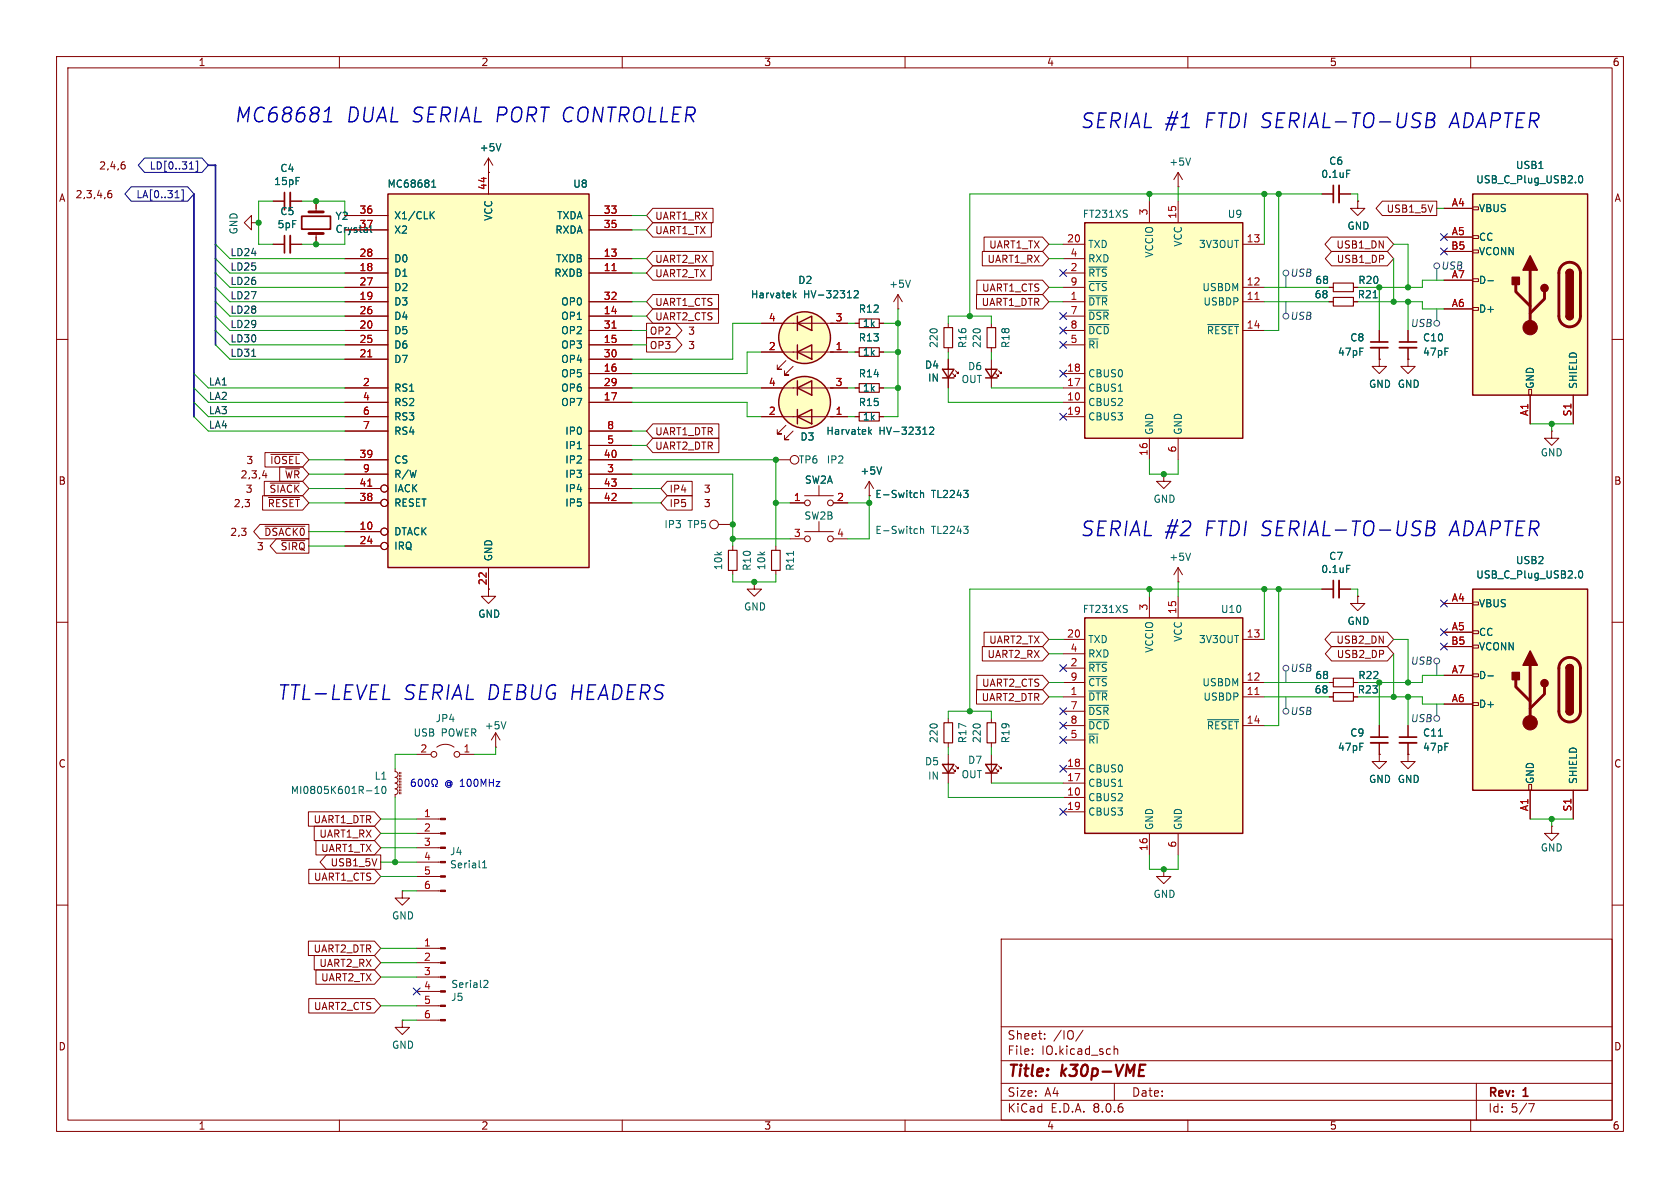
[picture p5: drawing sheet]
<svg xmlns="http://www.w3.org/2000/svg" width="297mm" height="210mm" viewBox="0 0 297 210" stroke-linecap="round" stroke-linejoin="round" font-family="sans-serif">
<g fill="none" stroke="#840000" stroke-width=".18">
<path d="M10 10h277v190h-277zM12 12h273v186h-273zM60 10v2M110 10v2M160 10v2M210 10v2M260 10v2M10 60h2M134.6 57.2h15.3M151.1 57.2h.8M155.4 57.2h.8M158.7 54.6h.1"/>
<path d="M158.7 52.1l-.7 1.2M158.7 52.1v2.5M158.7 52.1l.8 1.2M285 60h2M134.6 68.6h15.3M134.6 73.7h15.3M134.6 62.2h15.3M138.9 75.2l-1.5 1.5h.8h-.8v-.8M138.9 63.8l-1.5 1.5h.8h-.8v-.8M140.2 76.2l-1.5 1.5h.7h-.7v-.7M140.2 64.8l-1.5 1.5h.7h-.7v-.8M151.1 68.6h.8"/>
<path d="M151.1 73.7h.8M151.1 62.2h.8M155.4 68.6h.8M155.4 73.7h.8M155.4 62.2h.8M137.2 81.3h2.5M139.7 88.9h2.5M139.7 95.3h2.5M142.2 87.6h5.1M142.2 94h5.1M144.8 85.9v1.7M144.8 92.2v1.8"/>
<path d="M147.3 88.9h2.6M147.3 95.3h2.6M153.7 87.6h.1M153.7 85.1l-.8 1.3M153.7 85.1v2.5M153.7 85.1l.7 1.3M205.7 83.8v1.3h1.3l-1.3 1.3-1.2-1.3h1.2M205.7 83.8h.1M10 110h2M86.4 104.1v1.3h1.2l-1.2 1.3-1.3-1.3h1.3M86.4 104.1h.1M208.3 102.9h.1"/>
<path d="M208.3 100.3l-.8 1.3M208.3 100.3v2.6M208.3 100.3l.7 1.3M233.7 104.1h2M236.7 104.1h2.1M285 110h2M234.9 123.2h.8M234.9 120.7h.8M239.3 123.2h.7M239.3 120.7h.7M243.8 128.3v2M243.8 131.3v2.1"/>
<path d="M248.9 133.4v1.2h1.3l-1.3 1.3-1.3-1.3h1.3M248.9 133.4h.1M10 160h2M205.7 153.7v1.2h1.3l-1.3 1.3-1.2-1.3h1.2M205.7 153.7h.1M274.3 146.1v1.2h-1.3l1.3 1.3 1.3-1.3h-1.3M274.3 146.1h.1M285 160h2M177 166h108v32h-108zM60 198v2M110 198v2M160 198v2"/>
<path d="M177 194.5h108M177 191.5h108M177 187.5h108M177 181.5h108M182.5 186.3v.1M182.5 185.5v.1M184.7 183.6v.1M184.7 182.8v.1M191.5 182.1l-1.3 2M197 184.9v1.5M197 185.5l.2-.1 .3 .1 .1 .9M197 191.5v3"/>
<path d="M210 198v2M260 198v2M261 191.5v6.5M270.2 195.1h1l-.6 1.5"/>
<circle cx="140.5" cy="81.3" r=".76"/>
<circle cx="142.7" cy="88.9" r=".51"/>
<circle cx="142.7" cy="95.3" r=".51"/>
<circle cx="146.8" cy="88.9" r=".51"/>
<circle cx="146.8" cy="95.3" r=".51"/>
</g>
<path d="M201.3 190.2h1M201.6 188.2h.9" fill="none" stroke="#840000" stroke-width=".4"/>
<g fill="#ffffc2" stroke="#ffffc2" stroke-width=".18">
<circle cx="142.2" cy="71.1" r="4.6"/>
<circle cx="142.2" cy="59.7" r="4.6"/>
</g>
<g fill="none" stroke="#840000" stroke-width=".25">
<path d="M141 57.2l2.5-1.3v2.5zM141 55.9v2.5M141 68.6l2.5-1.3v2.6zM141 73.7l2.5-1.3v2.5zM141 62.2l2.5-1.2v2.5zM141 61v2.5M141 67.3v2.6M141 72.4v2.5"/>
<circle cx="142.2" cy="59.7" r="4.6"/>
<circle cx="142.2" cy="71.1" r="4.6"/>
</g>
<g fill="none" stroke="#006464" stroke-width=".18">
<path d="M140.4 52.2l.3 .4M140.7 51.8l-.4 .5M151 51.5l.5-.1 .2 .3-.7 .9h.7M160.9 49.5l-.4 1.3M153.7 76.3l.4 .5M154.1 75.9l-.5 .5M164.3 75.6l.5-.1 .3 .4-.8 .9h.8M155.9 82.5l-.5 1.3M162.1 87.1l.1 .1M162.1 93.5h.1M162.2 87.9l-.1 .1M162.2 94.2l-.1 .1"/>
<path d="M162.7 86.7v1.3M162.7 93v1.3M162.7 87.2l.2-.1 .3 .1 .1 .8M162.7 93.6l.2-.1h.3l.1 .8M210.5 97.8l-.4 1.3M238.1 99.9h.6"/>
</g>
<path d="M236.7 102.6v3.1M242.3 131.3h3.1" fill="none" stroke="#840000" stroke-width=".33"/>
<path d="M235.7 102.6v3.1M242.3 130.3h3.1" fill="none" stroke="#840000" stroke-width=".3"/>
<path d="M151.9 56.4h3.5v1.5h-3.5zM151.9 61.5h3.5v1.5h-3.5zM151.9 72.9h3.5v1.5h-3.5zM151.9 67.8h3.5v1.5h-3.5zM235.7 119.9h3.6v1.5h-3.6zM235.7 122.4h3.6v1.6h-3.6z" fill="none" stroke="#840000" stroke-width=".2"/>
<path d="M191.8 39.4h27.9v38.1h-27.9z" fill="#ffffc2"/>
<path d="M191.8 39.4h27.9v38.1h-27.9zM166.6 65.3h2.1l-1.1 1.5zM166.6 66.8h2.1M174.2 65.3h2.1l-1 1.5zM174.2 66.8h2.1" fill="none" stroke="#840000" stroke-width=".25"/>
<g fill="none" stroke="#840000" stroke-width=".18">
<path d="M203.2 35.6v3.8M208.3 35.6v3.8M167.6 57.2v.7M175.3 57.2v.7M188 53.3h3.8M188 50.8h3.8M188 43.2h3.8M188 58.4h3.8M188 48.3h3.8M188 45.7h3.8M188 55.9h3.8M219.7 53.3h3.8"/>
<path d="M219.7 50.8h3.8M219.7 43.2h3.8M219.7 58.4h3.8M167.6 61.5v.7M167.6 63.5v5.1M168.4 66l.5 .5v-.2v.2h-.2M168.9 65.5l.5 .5v-.2v.2h-.2M175.3 61.5v.7M175.3 63.5v5.1M176 66l.5 .5v-.2v.2h-.2M176.5 65.5l.5 .5v-.2v.2h-.2M188 71.1h3.8"/>
<path d="M188 68.6h3.8M188 66h3.8M188 73.7h3.8M188 61h3.8M203.2 77.5v3.8M208.3 77.5v3.8"/>
</g>
<path d="M192.5 52.3h3.3M192.5 57.4h3.6M192.5 47.2h3.2M192.5 54.8h3.5M192.5 49.8h3.2M213.5 57.4h5.5" fill="none" stroke="#006464" stroke-width=".18"/>
<path d="M221.9 52.9h.7" fill="none" stroke="#a90000" stroke-width=".18"/>
<path d="M166.9 57.9h1.5v3.6h-1.5zM174.5 57.9h1.5v3.6h-1.5z" fill="none" stroke="#840000" stroke-width=".2"/>
<path d="M260.3 104.1h20.4v35.6h-20.4z" fill="#ffffc2"/>
<g fill="none" stroke="#840000" stroke-width=".18">
<path d="M48.3 35.6h2M51.3 35.6h2M55.9 35.6v1.9M86.4 30.5h.1M86.4 27.9l-.8 1.3M86.4 27.9v2.6M86.4 27.9l.7 1.3M55.9 41.3v1.9M274.3 76.2v1.3h-1.3l1.3 1.2 1.3-1.2h-1.3M274.3 76.2h.1M240 105.4v1.3h1.3l-1.3 1.3-1.2-1.3h1.2M240 105.4h.1"/>
<path d="M255.3 106.7h5M255.3 111.8h5M255.3 119.4h5M255.3 114.3h5M260.3 119.1h1.1v.5h-1.1zM260.3 114h1.1v.6h-1.1zM260.3 111.5h1.1v.5h-1.1zM260.3 106.4h1.1v.5h-1.1zM167.6 127v.8M167.6 131.3v.8M167.6 133.4v5M168.4 135.9l.5 .5v-.3v.3h-.2"/>
<path d="M168.9 135.4l.5 .5v-.3v.3h-.2M175.3 127v.8M175.3 131.3v.8M175.3 133.4v5M176 135.9l.5 .5v-.3v.3h-.2M176.5 135.4l.5 .5v-.3v.3h-.2M243.8 133.4v1.2h1.3l-1.3 1.3-1.2-1.3h1.2M243.8 133.4h.1M248.9 128.3v2M248.9 131.3v2.1M255.3 124.5h5M260.3 124.2h1.1v.5h-1.1z"/>
<path d="M270.3 138.7h.5v1h-.5zM270.5 139.7v5.1M278.1 139.7v5.1"/>
</g>
<path d="M260.3 104.1h20.4v35.6h-20.4zM276.9 118.1a.64 .64 0 0 1 .6-.6 .64 .64 0 0 1 .6 .6M166.6 135.1h2.1l-1.1 1.6zM166.6 136.7h2.1M174.2 135.1h2.1l-1 1.6zM174.2 136.7h2.1M276.9 125.7a.64 .64 0 0 0 .6 .7 .64 .64 0 0 0 .6-.7" fill="none" stroke="#840000" stroke-width=".25"/>
<path d="M54.6 37.5h2.5M54.6 41.3h2.5M270.5 117.6v10.2M276.1 116.8a1.91 1.91 0 0 1 2.1-.4 1.91 1.91 0 0 1 1.2 1.7v7.6a1.91 1.91 0 0 1-1.9 1.9 1.91 1.91 0 0 1-1.9-1.9v-7.7l.2-.7zM268 120.1v1.3l2.5 2.6M273 121.4v1.3l-2.5 2.5" fill="none" stroke="#840000" stroke-width=".51"/>
<g fill="#840000" stroke="#840000" stroke-width=".25">
<path d="M276.9 125.7h1.2a.64 .64 0 0 1-.6 .7 .64 .64 0 0 1-.6-.7z"/>
<path d="M276.9 118.1h1.2v7.6h-1.2z"/>
<path d="M277 117.7a.64 .64 0 0 1 .7-.2 .64 .64 0 0 1 .4 .6h-1.2z"/>
<path d="M270.5 115.1l1.3 2.5h-2.6z"/>
<path d="M267.3 118.9h1.3v1.2h-1.3z"/>
<circle cx="273" cy="120.8" r=".63"/>
</g>
<circle cx="270.5" cy="127.8" r="1.27" fill="#840000" stroke="#840000" stroke-width=".18"/>
<path d="M88.6 25.4l-.5 1.3M65.6 41l.1 .1M263 119.5h1M279.2 101l.2-.1a.68 .68 0 0 1 .4 .6 .68 .68 0 0 1-.4 .7 .85 .85 0 0 1-.2-1.2zM254.3 130.1h.7" fill="none" stroke="#006464" stroke-width=".18"/>
<path d="M166.9 127.8h1.5v3.5h-1.5zM174.5 127.8h1.5v3.5h-1.5z" fill="none" stroke="#840000" stroke-width=".2"/>
<path d="M51.3 34v3.1M247.4 131.3h3" fill="none" stroke="#840000" stroke-width=".33"/>
<path d="M50.3 34v3.1M53.3 38.2h5.1v2.3h-5.1zM247.4 130.3h3" fill="none" stroke="#840000" stroke-width=".3"/>
<path d="M68.6 34.3h35.5v66h-35.5z" fill="#ffffc2"/>
<path d="M68.6 34.3h35.5v66h-35.5z" fill="none" stroke="#840000" stroke-width=".25"/>
<g fill="none" stroke="#840000" stroke-width=".18">
<path d="M44.4 39.4v-1.3l-1.2 1.3 1.2 1.2v-1.2h1.3M45.7 39.4h.1M61 38.1h7.6M86.4 30.5v3.8M104.1 38.1h7.7M240 35.6v1.2h1.3l-1.3 1.3-1.2-1.3h1.2M240 35.6h.1M48.3 43.2h2M51.3 43.2h2M61 48.3h7.6M61 45.7h7.6M61 55.9h7.6"/>
<path d="M61 53.3h7.6M61 58.4h7.6M61 50.8h7.6M61 40.6h7.6M104.1 48.3h7.7M104.1 45.7h7.7M104.1 55.9h7.7M104.1 53.3h7.7M104.1 58.4h7.7M104.1 40.6h7.7M234.9 53.3h.8M234.9 50.8h.8"/>
<path d="M239.3 53.3h.7M239.3 50.8h.7M243.8 58.4v2.1M61 61h7.6M61 71.1h7.6M61 68.6h7.6M61 63.5h7.6M61 73.7h7.6M61 76.2h7.6M104.1 61h7.7M104.1 66h7.7M104.1 71.1h7.7"/>
<path d="M104.1 68.6h7.7M104.1 63.5h7.7M104.1 78.7h7.7M104.1 76.2h7.7M243.8 61.5v2M61 94h6.3M61 96.5h6.3M61 83.8h7.6M61 88.9h6.3M61 81.3h7.6M61 86.4h6.3M104.1 83.8h7.7"/>
<path d="M104.1 88.9h7.7M104.1 81.3h7.7M104.1 86.4h7.7M137.2 96.5v.8M86.4 100.3v3.8M137.2 100.8v.8M69.8 135.9v.5l.4 .1 .2 .4-.2 .4-.4 .1 .3 .1 .2 .2v.5l-.5 .2 .4 .2 .2 .3-.2 .4-.4 .2 .4 .1 .2 .3-.2 .4-.4 .2v.5M70.6 136.5v.3M70.6 137v.3M70.6 137.5v.3M70.6 138v.3M70.6 138.6v.2"/>
<path d="M70.6 139.1v.2M70.6 139.6v.2M70.9 136.5v.3M70.9 137v.3M70.9 137.5v.3M70.9 138v.3M70.9 138.6v.2M70.9 139.1v.2M70.9 139.6v.2M70.6 140.1v.2M70.9 140.1v.2"/>
<circle cx="67.9" cy="88.9" r=".63"/>
<circle cx="67.9" cy="96.5" r=".63"/>
<circle cx="67.9" cy="86.4" r=".63"/>
<circle cx="67.9" cy="94" r=".63"/>
</g>
<path d="M108.2 47.8h.7M108.2 58h.7M65 63.1h.7M65 85.9h.7" fill="none" stroke="#a90000" stroke-width=".18"/>
<path d="M76.2 38l.6 .7M76.3 33.1h.7M76.3 32.2l.4-.4v1.3M76.8 37.4l-.8 .7M242.8 52.6h.7M102.1 79.3h.7M140.3 97.5v.7M64.8 139.8h.9M66.3 139.4l.4-.4v1.3M67.6 139.1l.2-.1a.68 .68 0 0 1 .4 .6 .68 .68 0 0 1-.4 .7l-.2-.1-.1-.4zM66.3 140.3h.7" fill="none" stroke="#006464" stroke-width=".18"/>
<path d="M235.7 52.6h3.6v1.5h-3.6zM235.7 50h3.6v1.6h-3.6zM136.4 97.3h1.5v3.5h-1.5z" fill="none" stroke="#840000" stroke-width=".2"/>
<path d="M51.3 41.7v3M242.3 61.5h3.1" fill="none" stroke="#840000" stroke-width=".33"/>
<path d="M50.3 41.7v3M242.3 60.5h3.1" fill="none" stroke="#840000" stroke-width=".3"/>
<path d="M260.3 34.3h20.4v35.6h-20.4z" fill="#ffffc2"/>
<g fill="none" stroke="#840000" stroke-width=".18">
<path d="M208.3 33h.1M208.3 30.5l-.8 1.3M208.3 30.5v2.5M208.3 30.5l.7 1.3M233.7 34.3h2M236.7 34.3h2.1M255.3 36.8h5M260.3 36.6h1.1v.5h-1.1zM255.3 41.9h5M255.3 54.6h5M255.3 49.5h5M255.3 44.5h5"/>
<path d="M260.3 54.4h1.1v.5h-1.1zM260.3 49.3h1.1v.5h-1.1zM260.3 44.2h1.1v.5h-1.1zM260.3 41.7h1.1v.5h-1.1zM270.3 68.8h.5v1.1h-.5zM270.5 69.9v5M278.1 69.9v5M129.5 96.5v.8M129.5 100.8v.8M133.3 102.9v1.2h1.3l-1.3 1.3-1.2-1.3h1.2M133.3 102.9h.1M73.7 133.4h2.5"/>
<path d="M77.2 132.1a2.54 2.54 0 0 1 3.1 0M81.3 133.4h2.5M87.6 132.1h.1M87.6 129.5l.8 1.3M87.6 129.5v2.6M87.6 129.5l-.7 1.3M71.1 157.5v1.3h1.3l-1.3 1.2-1.3-1.2h1.3M71.1 157.5h.1M73.7 157.5h4.2M73.7 154.9h4.2M73.7 152.4h4.2M73.7 149.9h4.2"/>
<path d="M73.7 147.3h4.2M73.7 144.8h4.2M73.7 177.8h4.2M73.7 175.3h4.2M73.7 172.7h4.2M73.7 170.2h4.2M73.7 167.6h4.2M71.1 180.3v1.3h1.3l-1.3 1.3-1.3-1.3h1.3M71.1 180.3h.1M73.7 180.3h4.2"/>
<circle cx="76.7" cy="133.4" r=".51"/>
<circle cx="80.8" cy="133.4" r=".51"/>
</g>
<path d="M260.3 34.3h20.4v35.6h-20.4zM276.9 55.9a.64 .64 0 0 0 .6 .6 .64 .64 0 0 0 .6-.6M276.9 48.3a.64 .64 0 0 1 .6-.7 .64 .64 0 0 1 .6 .7" fill="none" stroke="#840000" stroke-width=".25"/>
<path d="M268 50.3v1.3l2.5 2.5M270.5 47.8v10.1M273 51.6v1.2l-2.5 2.6M276.1 46.9a1.91 1.91 0 0 1 2.1-.4 1.91 1.91 0 0 1 1.2 1.8v7.6a1.91 1.91 0 0 1-1.9 1.9 1.91 1.91 0 0 1-1.9-1.9v-7.8l.2-.6z" fill="none" stroke="#840000" stroke-width=".51"/>
<g fill="#840000" stroke="#840000" stroke-width=".25">
<path d="M276.9 55.9h1.2a.64 .64 0 0 1-.6 .6 .64 .64 0 0 1-.6-.6z"/>
<path d="M276.9 48.3h1.2v7.6h-1.2z"/>
<path d="M277 47.8a.64 .64 0 0 1 .7-.1 .64 .64 0 0 1 .4 .6h-1.2z"/>
<path d="M270.5 45.2l1.3 2.6h-2.6z"/>
<path d="M267.3 49h1.3v1.3h-1.3z"/>
<circle cx="273" cy="50.9" r=".63"/>
</g>
<g fill="#840000" stroke="#840000" stroke-width=".18">
<path d="M77.9 157.4h.8v.2h-.8z"/>
<path d="M77.9 154.8h.8v.3h-.8z"/>
<path d="M77.9 152.3h.8v.2h-.8z"/>
<path d="M77.9 149.7h.8v.3h-.8z"/>
<path d="M77.9 147.2h.8v.2h-.8z"/>
<path d="M77.9 144.7h.8v.2h-.8z"/>
<path d="M77.9 180.2h.8v.3h-.8z"/>
<path d="M77.9 177.7h.8v.2h-.8z"/>
<path d="M77.9 175.1h.8v.3h-.8z"/>
<path d="M77.9 172.6h.8v.2h-.8z"/>
<path d="M77.9 170.1h.8v.2h-.8z"/>
<path d="M77.9 167.5h.8v.3h-.8z"/>
<circle cx="270.5" cy="57.9" r="1.27"/>
</g>
<path d="M210.5 27.9l-.4 1.3M238.1 30.1h.6M279.2 31.1h.2a.68 .68 0 0 1 .4 .6 .68 .68 0 0 1-.4 .6 .85 .85 0 0 1-.2-1.2zM263 49.6h1M89.4 127.6l-.4 1.2M85.3 153.4h.7M85.3 152.5l.4-.4v1.3M85.7 173.3l.4 .1 .2 .3-.8 .9h.8" fill="none" stroke="#006464" stroke-width=".18"/>
<path d="M236.7 32.8v3" fill="none" stroke="#840000" stroke-width=".33"/>
<path d="M235.7 32.8v3" fill="none" stroke="#840000" stroke-width=".3"/>
<path d="M128.8 97.3h1.5v3.5h-1.5z" fill="none" stroke="#840000" stroke-width=".2"/>
<path d="M191.8 109.2h27.9v38.1h-27.9z" fill="#ffffc2"/>
<path d="M191.8 109.2h27.9v38.1h-27.9z" fill="none" stroke="#840000" stroke-width=".25"/>
<g fill="none" stroke="#840000" stroke-width=".18">
<path d="M19.2 34.2h.3l.3 .2-.1 .5h-.5M19.7 33.7l-.4 .1-.2 .2M21.8 28.6h.2M21.9 29.1l.2 .2v.3l-.2 .3M48.3 35.6h2M51.3 35.6h2M55.9 35.6v1.2M61 38.1h7.6M86.4 30.5h.1M86.4 30.5v3.8M104.1 38.1h7.7M115.4 39.4h10.4v2.5h-10.4l-1.1-1.3z"/>
<path d="M115.4 36.8h10.7v2.6h-10.7l-1.1-1.3zM233.7 34.3h2M236.7 34.3h2.1M240 35.6h.1M244.4 35.6h9.6v2.5h-9.6l-1.1-1.3zM255.3 36.8h5M48.3 43.2h2M51.3 43.2h2M55.9 41.9v1.3M61 50.8h7.6M61 53.3h7.6M61 48.3h7.6"/>
<path d="M61 45.7h7.6M61 55.9h7.6M61 58.4h7.6M61 40.6h7.6M104.1 53.3h7.7M104.1 48.3h7.7M104.1 45.7h7.7M104.1 55.9h7.7M104.1 58.4h7.7M104.1 40.6h7.7M114.3 57.1h5.1l1.2 1.3-1.2 1.3h-5.1zM114.3 59.7h5.1l1.2 1.3-1.2 1.2h-5.1z"/>
<path d="M115.4 44.4h10.7v2.6h-10.7l-1.1-1.3zM115.4 52.1h11.6v2.5h-11.6l-1.1-1.3zM115.4 47h10.4v2.5h-10.4l-1.1-1.2zM115.4 54.6h11.6v2.6h-11.6l-1.1-1.3zM134.6 57.2h3.8M146.8 57.2h3.1M151.1 57.2h.8M155.4 57.2h.8M172.6 52.1h11.7l1.1 1.2-1.1 1.3h-11.7zM172.7 49.5h11.6l1.1 1.3-1.1 1.3h-11.6zM173.7 44.4h10.6l1.1 1.3-1.1 1.3h-10.6zM174 41.9h10.3l1.1 1.3-1.1 1.3h-10.3z"/>
<path d="M234.9 50.8h.8M234.9 53.3h.8M235.3 41.9h10l1.1 1.3-1.1 1.3h-10l-1.1-1.3zM235.4 44.4h9.9l1.1 1.3-1.1 1.3h-9.9l-1.1-1.3zM239.3 50.8h.7M239.3 53.3h.7M243.8 58.4v2.1M248.9 58.4v2.1M255.3 41.9h5M255.3 54.6h5M255.3 49.5h5M255.3 44.5h5"/>
<path d="M61 61h7.6M61 71.1h7.6M61 68.6h7.6M61 63.5h7.6M61 73.7h7.6M61 76.2h7.6M104.1 61h7.7M104.1 66h7.7M104.1 71.1h7.7M104.1 68.6h7.7M104.1 63.5h7.7M104.1 78.7h7.7"/>
<path d="M104.1 76.2h7.7M115.4 74.9h11.7v2.6h-11.7l-1.1-1.3zM115.4 77.5h11.7v2.5h-11.7l-1.1-1.3zM134.6 68.6h3.8M134.6 73.7h3.8M134.6 62.2h3.8M146.8 68.6h3.1M146.8 73.7h3.1M146.8 62.2h3.1M151.1 68.6h.8M151.1 73.7h.8M151.1 62.2h.8"/>
<path d="M155.4 68.6h.8M155.4 73.7h.8M155.4 62.2h.8M167.6 63.5v1.8M167.6 66.8v1.8M243.8 63.5v1.3h1.3l-1.3 1.2-1.2-1.2h1.2M243.8 63.5h.1M243.8 61.5v2M248.9 63.5v1.3h1.3l-1.3 1.2-1.3-1.2h1.3M248.9 63.5h.1M248.9 61.5v2M270.5 69.9v5"/>
<path d="M278.1 69.9v5M46 92.7h8.6v2.6h-8.6l-1.2-1.3zM46.4 84.1h.8M46.4 87.6h7.1l1.1 1.3-1.1 1.3h-7.1zM46.7 85.1h6.8l1.1 1.3-1.1 1.2h-6.8zM46.8 80h6.7l1.1 1.3-1.1 1.3h-6.7zM46.8 93h7.1M47 83.6v.9M47.5 87.9h5.5M47.8 85.4h5.2M47.9 80.3h5.1M48.9 95.2h5.7v2.6h-5.7l-1.2-1.3z"/>
<path d="M49.4 82.5h4.1l1.1 1.3-1.1 1.3h-4.1zM49.7 95.6h4.2M61 94h6.3M61 96.5h6.3M61 83.8h7.6M61 88.9h6.3M61 81.3h7.6M61 86.4h6.3M104.1 83.8h7.7M104.1 88.9h7.7M104.1 81.3h7.7M104.1 86.4h7.7"/>
<path d="M118 87.6h4.4v2.6h-4.4l-1.2-1.3zM118 85.1h4.4v2.5h-4.4l-1.2-1.2zM127 92.7h2.5M139.7 88.9h2.5M147.3 88.9h2.6M153.7 87.6h.1M86.4 104.1h.1M86.4 100.3v3.8M172.7 119.4h11.6l1.1 1.3-1.1 1.2h-11.6zM173.7 114.3h10.6l1.1 1.3-1.1 1.2h-10.6zM174 111.8h10.3l1.1 1.2-1.1 1.3h-10.3zM188 113h3.8"/>
<path d="M188 118.1h3.8M188 115.6h3.8M203.2 105.4v3.8M208.3 105.4v3.8M219.7 113h3.8M233.7 104.1h2M235.3 111.8h10l1.1 1.2-1.1 1.3h-10l-1.1-1.3zM235.4 114.3h9.9l1.1 1.3-1.1 1.2h-9.9l-1.1-1.2zM236.7 104.1h2.1M240 105.4h.1M255.3 106.7h5M255.3 111.8h5"/>
<path d="M255.3 119.4h5M255.3 114.3h5M172.6 121.9h11.7l1.1 1.3-1.1 1.3h-11.7zM188 123.2h3.8M188 120.7h3.8M188 128.3h3.8M188 138.4h3.8M188 135.9h3.8M188 130.8h3.8M188 125.7h3.8M219.7 123.2h3.8M219.7 120.7h3.8"/>
<path d="M219.7 128.3h3.8M234.9 123.2h.8M234.9 120.7h.8M239.3 123.2h.7M239.3 120.7h.7M243.8 133.4h.1M243.8 128.3v2M243.8 131.3v2.1M248.9 133.4h.1M248.9 128.3v2M248.9 131.3v2.1M255.3 124.5h5"/>
<path d="M270.5 139.7v5.1M278.1 139.7v5.1M54.5 143.5h11.7l1.1 1.3-1.1 1.3h-11.7zM54.6 153.7h11.6l1.1 1.2-1.1 1.3h-11.6zM55.6 146h10.6l1.1 1.3-1.1 1.3h-10.6zM55.9 148.6h10.3l1.1 1.3-1.1 1.2h-10.3zM57.7 151.1h9.6v2.6h-9.6l-1.1-1.3zM188 141h3.8M188 143.5h3.8M203.2 147.3v3.8M208.3 147.3v3.8M54.5 166.4h11.7l1.1 1.2-1.1 1.3h-11.7z"/>
<path d="M54.6 176.5h11.6l1.1 1.3-1.1 1.3h-11.6zM55.6 168.9h10.6l1.1 1.3-1.1 1.3h-10.6zM55.9 171.4h10.3l1.1 1.3-1.1 1.3h-10.3z"/>
<circle cx="67.9" cy="88.9" r=".63"/>
<circle cx="67.9" cy="96.5" r=".63"/>
<circle cx="67.9" cy="86.4" r=".63"/>
<circle cx="67.9" cy="94" r=".63"/>
<circle cx="126.2" cy="92.7" r=".76"/>
</g>
<g fill="none" stroke="#006464" stroke-width=".18">
<path d="M76.2 38l.6 .7M76.3 33.1h.7M76.3 32.2l.4-.4v1.3M76.8 37.4l-.8 .7M88.6 25.4l-.5 1.3M238.1 30.1h.6M279.2 31.1h.2a.68 .68 0 0 1 .4 .6 .68 .68 0 0 1-.4 .6 .85 .85 0 0 1-.2-1.2zM65.6 41l.1 .1M140.4 52.2l.3 .4M140.7 51.8l-.4 .5M151 51.5l.5-.1 .2 .3-.7 .9h.7M242.8 52.6h.7"/>
<path d="M263 49.6h1M102.1 79.3h.7M153.7 76.3l.4 .5M154.1 75.9l-.5 .5M164.3 75.6l.5-.1 .3 .4-.8 .9h.8M155.9 82.5l-.5 1.3M162.1 87.1l.1 .1M162.2 87.9l-.1 .1M162.7 86.7v1.3M162.7 87.2l.2-.1 .3 .1 .1 .8M238.1 99.9h.6M192.5 117.1h3.2"/>
<path d="M192.5 119.6h3.2M263 119.5h1M279.2 101l.2-.1a.68 .68 0 0 1 .4 .6 .68 .68 0 0 1-.4 .7 .85 .85 0 0 1-.2-1.2zM192.5 122.1h3.3M192.5 127.2h3.6M192.5 124.7h3.5M213.5 127.2h5.5M254.3 130.1h.7"/>
</g>
<path d="M108.2 47.8h.7M108.2 58h.7M65 63.1h.7M65 85.9h.7M221.9 122.8h.7" fill="none" stroke="#a90000" stroke-width=".18"/>
<path d="M247.4 61.5h3" fill="none" stroke="#840000" stroke-width=".33"/>
<path d="M247.4 60.5h3" fill="none" stroke="#840000" stroke-width=".3"/>
<g fill="none" stroke="#484848" stroke-width=".18">
<path d="M227.3 48.8v2M227.3 53.3v2.1M254 47.5v2M254 54.6v2M227.3 118.6v2.1M254 117.3v2.1M227.3 123.2v2M254 124.5v2"/>
<circle cx="227.3" cy="55.9" r=".51"/>
<circle cx="227.3" cy="48.3" r=".51"/>
<circle cx="254" cy="47" r=".51"/>
<circle cx="254" cy="57.2" r=".51"/>
<circle cx="227.3" cy="118.1" r=".51"/>
<circle cx="254" cy="116.8" r=".51"/>
<circle cx="227.3" cy="125.7" r=".51"/>
<circle cx="254" cy="127" r=".51"/>
</g>
<g fill="none" stroke="#000084" stroke-width=".18">
<path d="M23.2 33h10l1.1 1.3-1.1 1.3h-10l-1.1-1.3zM25.6 27.9h10.1l1.1 1.3-1.1 1.3h-10.1l-1.2-1.3zM30.9 35h.8M32.1 33.6h.3v1.8h-.3M33.5 29.9h.7M34.6 28.5h.3v1.8h-.3M187.4 55.3l1.2 1.2M187.4 57.8l1.2 1.2M187.4 47.7l1.2 1.2M188.6 55.3l-1.2 1.2M188.6 57.8l-1.2 1.2M188.6 47.7l-1.2 1.2"/>
<path d="M254.7 43.8l1.2 1.3M254.7 41.3l1.2 1.2M255.9 43.8l-1.2 1.3M255.9 41.3l-1.2 1.2M187.4 60.4l1.2 1.2M187.4 73.1l1.2 1.2M187.4 65.4l1.2 1.2M188.6 60.4l-1.2 1.2M188.6 73.1l-1.2 1.2M188.6 65.4l-1.2 1.2M187.4 117.5l1.2 1.2M188.6 117.5l-1.2 1.2"/>
<path d="M254.7 111.2l1.2 1.2M254.7 106.1l1.2 1.2M254.7 113.7l1.2 1.2M255.9 111.2l-1.2 1.2M255.9 106.1l-1.2 1.2M255.9 113.7l-1.2 1.2M187.4 130.2l1.2 1.2M187.4 127.7l1.2 1.2M187.4 135.3l1.2 1.2M187.4 125.1l1.2 1.2M188.6 130.2l-1.2 1.2M188.6 127.7l-1.2 1.2"/>
<path d="M188.6 135.3l-1.2 1.2M188.6 125.1l-1.2 1.2M187.4 142.9l1.2 1.2M188.6 142.9l-1.2 1.2M73.1 174.7l1.2 1.2M74.3 174.7l-1.2 1.2"/>
</g>
<path d="M44.5 63h.7" fill="none" stroke="#0f0f0f" stroke-width=".18"/>
<path d="M57.9 19.3l.3-.3-.3 2.5M252.4 20h.8a.62 .62 0 0 1 .5 .7 .62 .62 0 0 1-.6 .5M57.2 21.5h1.4M252.2 21.2h.9M253.1 21.2l.3 .1a.74 .74 0 0 1-.4 1.2h-.9M252.2 93.3h.9M252.4 92.1h.8a.62 .62 0 0 1 .5 .7 .62 .62 0 0 1-.6 .5M253.1 93.3l.3 .2a.74 .74 0 0 1-.4 1.2h-.9" fill="none" stroke="#0000c2" stroke-width=".25"/>
<path d="M73.3 137.7l-.3 .1a.85 .85 0 0 0 0 1.2l.4-.1v-.4l-.2-.3-.4 .1-.1 .2M74.1 137.8l.1-.1a.68 .68 0 0 1 .5 .7 .68 .68 0 0 1-.5 .6 .84 .84 0 0 1-.1-1.2zM75.3 137.8l.1-.1a.68 .68 0 0 1 .5 .7 .68 .68 0 0 1-.5 .6 .84 .84 0 0 1-.1-1.2zM76.3 139h.3v-.2a.54 .54 0 0 1-.2-.8 .54 .54 0 0 1 .7-.2 .58 .58 0 0 1-.1 1v.2h.3" fill="none" stroke="#0000c2" stroke-width=".18"/>
<path d="M34.3 34.3v39.4M36.8 29.2h1.3v31.8" fill="none" stroke="#000084" stroke-width=".3"/>
<g fill="none" stroke="#009600" stroke-width=".18">
<path d="M48.3 35.6h-2.6v7.6h2.6M53.3 35.6h7.7v2.5M111.8 38.1h2.5M203.2 34.3v1.3M208.3 33v2.6M223.5 34.3v8.9M226.1 34.3v24.1h-2.6M233.7 34.3h-62.3v21.6M238.8 34.3h1.2v1.3M254 36.8h1.3M38.1 48.3l2.5 2.5h20.4M38.1 50.8l2.5 2.5h20.4"/>
<path d="M38.1 58.4l2.5 2.6h20.4M38.1 55.9l2.5 2.5h20.4M38.1 45.7l2.5 2.6h20.4M38.1 43.2l2.5 2.5h20.4M38.1 53.3l2.5 2.6h20.4M61 40.6v2.6h-7.7M111.8 53.3h2.5M111.8 58.4h2.5M111.8 48.3h2.5M111.8 45.7h2.5M111.8 55.9h2.5M111.8 40.6h2.5"/>
<path d="M134.6 57.2h-5.1v6.3h-17.7M149.9 57.2h1.2M156.2 57.2h2.5M158.7 54.6v19.1h-2.5M167.6 57.2v-1.3h7.7v1.3M185.4 50.8h2.6M185.4 43.2h2.6M185.4 53.3h2.6M185.4 45.7h2.6M223.5 50.8h11.4M223.5 53.3h11.4M240 53.3h11.5v1.3h3.8"/>
<path d="M243.8 50.8v7.6M246.4 43.2h2.5v7.6M246.4 45.7v7.6M248.9 53.3v5.1M255.3 49.5h-3.8v1.3h-11.5M34.3 71.1l2.5 2.6h24.2M34.3 73.7l2.5 2.5h24.2M34.3 66l2.5 2.6h24.2M34.3 68.6l2.5 2.5h24.2M38.1 61l2.5 2.5h20.4M111.8 71.1h20.3v2.6h2.5M111.8 76.2h2.5"/>
<path d="M111.8 61h2.5M111.8 68.6h22.8M111.8 78.7h2.5M134.6 62.2h-2.5v3.8h-20.3M149.9 73.7h1.2M149.9 68.6h1.2M149.9 62.2h1.2M156.2 68.6h2.5M156.2 62.2h2.5M167.6 68.6v2.5h20.4M167.6 62.2v1.3M175.3 68.6h12.7"/>
<path d="M175.3 62.2v1.3M270.5 74.9h7.6M274.3 74.9v1.3M54.6 83.8h6.4M54.6 88.9h6.4M54.6 86.4h6.4M54.6 96.5h6.4M54.6 81.3h6.4M54.6 94h6.4M111.8 83.8h17.7v12.7M111.8 81.3h25.4v15.2M111.8 88.9h5"/>
<path d="M111.8 86.4h5M129.5 95.3h10.2M137.2 88.9h2.5M149.9 88.9h3.8M153.7 87.6v7.7h-3.8M203.2 81.3v2.5h5.1v-2.5M129.5 101.6v1.3h7.7v-1.3M185.4 113h2.6M185.4 115.6h2.6M203.2 104.1v1.3M208.3 102.9v2.5M223.5 104.1v8.9"/>
<path d="M226.1 104.1v24.2h-2.6M233.7 104.1h-62.3v21.6M238.8 104.1h1.2v1.3M246.4 113h2.5v7.7M246.4 115.6v7.6M255.3 119.4h-3.8v1.3h-11.5M73.7 133.4h-3.9v2.5M87.6 132.1v1.3h-3.8M167.6 127v-1.3h7.7v1.3M167.6 132.1v1.3M167.6 138.4v2.6h20.4M175.3 132.1v1.3"/>
<path d="M175.3 138.4h12.7M185.4 123.2h2.6M185.4 120.7h2.6M223.5 123.2h11.4M223.5 120.7h11.4M240 123.2h11.5v1.3h3.8M243.8 120.7v7.6M248.9 123.2v5.1M67.3 152.4h6.4M67.3 154.9h6.4M67.3 144.8h6.4M67.3 147.3h6.4"/>
<path d="M67.3 149.9h6.4M69.8 141v11.4M71.1 157.5h2.6M203.2 151.1v2.6h5.1v-2.6M270.5 144.8h7.6M274.3 144.8v1.3M67.3 172.7h6.4M67.3 177.8h6.4M67.3 170.2h6.4M67.3 167.6h6.4M71.1 180.3h2.6"/>
</g>
<g fill="#009600" stroke="#009600" stroke-width=".18">
<circle cx="246.4" cy="53.3" r=".46"/>
<circle cx="243.8" cy="50.8" r=".46"/>
<circle cx="248.9" cy="50.8" r=".46"/>
<circle cx="248.9" cy="53.3" r=".46"/>
<circle cx="226.1" cy="104.1" r=".46"/>
<circle cx="223.5" cy="104.1" r=".46"/>
<circle cx="205.7" cy="153.7" r=".46"/>
<circle cx="203.2" cy="104.1" r=".46"/>
<circle cx="205.7" cy="83.8" r=".46"/>
<circle cx="274.3" cy="74.9" r=".46"/>
<circle cx="171.4" cy="125.7" r=".46"/>
<circle cx="223.5" cy="34.3" r=".46"/>
<circle cx="203.2" cy="34.3" r=".46"/>
<circle cx="226.1" cy="34.3" r=".46"/>
<circle cx="171.4" cy="55.9" r=".46"/>
<circle cx="248.9" cy="123.2" r=".46"/>
<circle cx="246.4" cy="123.2" r=".46"/>
<circle cx="248.9" cy="120.7" r=".46"/>
<circle cx="243.8" cy="120.7" r=".46"/>
<circle cx="274.3" cy="144.8" r=".46"/>
<circle cx="158.7" cy="62.2" r=".46"/>
<circle cx="158.7" cy="57.2" r=".46"/>
<circle cx="158.7" cy="68.6" r=".46"/>
<circle cx="137.2" cy="81.3" r=".46"/>
<circle cx="137.2" cy="88.9" r=".46"/>
<circle cx="153.7" cy="88.9" r=".46"/>
<circle cx="129.5" cy="92.7" r=".46"/>
<circle cx="129.5" cy="95.3" r=".46"/>
<circle cx="133.3" cy="102.9" r=".46"/>
<circle cx="69.8" cy="152.4" r=".46"/>
<circle cx="55.9" cy="35.6" r=".46"/>
<circle cx="55.9" cy="43.2" r=".46"/>
<circle cx="45.7" cy="39.4" r=".46"/>
</g>
<g font-size="3.6" fill="#0000c2">
<text x="41.3" y="21.8">MC68681</text>
<text x="61.2" y="21.8">DUAL SERIAL PORT CONTROLLER</text>
<text x="190.9" y="22.9">SERIAL #1</text>
<text x="213.1" y="22.9">FTDI SERIAL-TO-USB</text>
<text x="256.8" y="22.9">ADAPTER</text>
<text x="190.9" y="95">SERIAL #2</text>
<text x="213.1" y="95">FTDI SERIAL-TO-USB</text>
<text x="256.8" y="95">ADAPTER</text>
<text x="48.9" y="124">TTL-LEVEL</text>
<text x="71.2" y="124">SERIAL DEBUG HEADERS</text>
</g>
<g font-size="2.8" fill="#840000">
<text x="178" y="190.9">Title:</text>
<text x="187.7" y="190.9">k30p-VME</text>
</g>
<g font-size="2.1" fill="#840000">
<text x="178" y="184">Sheet:</text>
<text x="186.2" y="184">/IO/</text>
<text x="178" y="186.7">File:</text>
<text x="184.1" y="186.7">IO.kicad_sch</text>
<text x="178" y="196.9">KiCad</text>
<text x="178" y="194.1">Size:</text>
<text x="184.7" y="194.1">A4</text>
<text x="185.7" y="196.9">E.D.A.</text>
<text x="193.3" y="196.9">8.0.6</text>
<text x="200" y="194.1">Date:</text>
<text x="263" y="194.3">Rev:</text>
<text x="263" y="196.9">Id:</text>
<text x="267.1" y="196.9">5/7</text>
<text x="269.4" y="194.3">1</text>
</g>
<g font-size="1.8" fill="#840000">
<text x="35" y="11.9">1</text>
<text x="85" y="11.9">2</text>
<text x="135" y="11.9">3</text>
<text x="185" y="11.9">4</text>
<text x="235" y="11.9">5</text>
<text x="285" y="11.9">6</text>
<text x="10.3" y="35.9">A</text>
<text x="13.3" y="35.2">2,3,4,6</text>
<text x="17.4" y="30.2">2,4,6</text>
<text x="285.3" y="35.9">A</text>
<text x="115.7" y="41.6">UART1_TX</text>
<text x="115.7" y="39.1">UART1_RX</text>
<text x="245" y="37.8">USB1_5V</text>
<text x="115.7" y="46.7">UART2_RX</text>
<text x="174.5" y="46.7">UART1_RX</text>
<text x="174.8" y="44.1">UART1_TX</text>
<text x="236.2" y="44.1">USB1_DN</text>
<text x="236.2" y="46.7">USB1_DP</text>
<text x="115.7" y="49.2">UART2_TX</text>
<text x="173.5" y="51.8">UART1_CTS</text>
<text x="114.8" y="59.4">OP2</text>
<text x="115.7" y="54.3">UART1_CTS</text>
<text x="115.7" y="56.8">UART2_CTS</text>
<text x="121.6" y="59.4">3</text>
<text x="173.4" y="54.3">UART1_DTR</text>
<text x="114.8" y="61.9">OP3</text>
<text x="121.6" y="61.9">3</text>
<text x="115.7" y="77.2">UART1_DTR</text>
<text x="43.5" y="82.2">3</text>
<text x="47.7" y="82.2">~{IOSEL}</text>
<text x="115.7" y="79.7">UART2_DTR</text>
<text x="10.3" y="85.9">B</text>
<text x="41.2" y="89.9">2,3</text>
<text x="42.4" y="84.8">2,3,4</text>
<text x="43.3" y="87.3">3</text>
<text x="47.2" y="89.9">~{RESET}</text>
<text x="47.5" y="87.3">~{SIACK}</text>
<text x="50.3" y="84.8">~{WR}</text>
<text x="118.3" y="89.9">IP5</text>
<text x="118.3" y="87.3">IP4</text>
<text x="124.3" y="89.9">3</text>
<text x="124.3" y="87.3">3</text>
<text x="285.3" y="85.9">B</text>
<text x="40.6" y="94.9">2,3</text>
<text x="46.6" y="94.9">~{DSACK0}</text>
<text x="45.3" y="97.5">3</text>
<text x="49.5" y="97.5">~{SIRQ}</text>
<text x="174.8" y="114">UART2_TX</text>
<text x="236.2" y="114">USB2_DN</text>
<text x="174.5" y="116.5">UART2_RX</text>
<text x="236.2" y="116.5">USB2_DP</text>
<text x="173.4" y="124.1">UART2_DTR</text>
<text x="173.5" y="121.6">UART2_CTS</text>
<text x="10.3" y="135.9">C</text>
<text x="285.3" y="135.9">C</text>
<text x="55.3" y="145.7">UART1_DTR</text>
<text x="56.4" y="148.3">UART1_RX</text>
<text x="55.4" y="155.9">UART1_CTS</text>
<text x="56.7" y="150.8">UART1_TX</text>
<text x="58.3" y="153.4">USB1_5V</text>
<text x="55.3" y="168.6">UART2_DTR</text>
<text x="56.4" y="171.1">UART2_RX</text>
<text x="56.7" y="173.7">UART2_TX</text>
<text x="55.4" y="178.8">UART2_CTS</text>
<text x="10.3" y="185.9">D</text>
<text x="285.3" y="185.9">D</text>
<text x="35" y="199.9">1</text>
<text x="85" y="199.9">2</text>
<text x="135" y="199.9">3</text>
<text x="185" y="199.9">4</text>
<text x="235" y="199.9">5</text>
<text x="285" y="199.9">6</text>
</g>
<g font-size="1.8" fill="#006464">
<text x="84.7" y="26.9">+5V</text>
<text x="206.6" y="29.5">+5V</text>
<text x="234.9" y="29.3">C6</text>
<text x="48.4" y="32.9">15pF</text>
<text x="49.5" y="30.6">C4</text>
<text x="68.4" y="33.4">MC68681</text>
<text x="101.2" y="33.4">U8</text>
<text x="233.5" y="31.6">0.1uF</text>
<text x="260.9" y="32.6">USB_C_Plug_USB2.0</text>
<text x="267.9" y="30.1">USB1</text>
<text x="42.2" y="41.5" transform="rotate(-90 42.2 41.5)">GND</text>
<text x="49" y="40.5">5pF</text>
<text x="49.5" y="38.2">C5</text>
<text x="59.2" y="39.1">Y2</text>
<text x="59.2" y="41.4">Crystal</text>
<text x="69.6" y="39">X1/CLK</text>
<text x="69.6" y="41.5">X2</text>
<text x="87.2" y="39.1" transform="rotate(-90 87.2 39.1)">VCC</text>
<text x="98.1" y="41.5">RXDA</text>
<text x="98.4" y="39">TXDA</text>
<text x="191.3" y="38.7">FT231XS</text>
<text x="217" y="38.7">U9</text>
<text x="238.1" y="40.8">GND</text>
<text x="261.4" y="37.7">VBUS</text>
<text x="69.6" y="46.6">D0</text>
<text x="98.2" y="46.6">TXDB</text>
<text x="192.3" y="44">TXD</text>
<text x="192.3" y="46.6">RXD</text>
<text x="204.1" y="45.6" transform="rotate(-90 204.1 45.6)">VCCIO</text>
<text x="209.1" y="43.7" transform="rotate(-90 209.1 43.7)">VCC</text>
<text x="211.9" y="44">3V3OUT</text>
<text x="261.4" y="42.8">CC</text>
<text x="261.4" y="45.3">VCONN</text>
<text x="69.6" y="49.1">D1</text>
<text x="69.6" y="51.7">D2</text>
<text x="97.9" y="49.1">RXDB</text>
<text x="132.6" y="52.9">Harvatek</text>
<text x="141" y="50.4">D2</text>
<text x="142" y="52.9">HV-32312</text>
<text x="157.1" y="51.1">+5V</text>
<text x="192.3" y="49.1">~{RTS}</text>
<text x="192.3" y="51.7">~{CTS}</text>
<text x="212.5" y="51.7">USBDM</text>
<text x="232.3" y="52.9">68</text>
<text x="232.4" y="50.4">68</text>
<text x="239.9" y="52.9">R21</text>
<text x="240" y="50.4">R20</text>
<text x="261.4" y="50.4">D-</text>
<text x="69.6" y="54.2">D3</text>
<text x="69.6" y="59.3">D5</text>
<text x="69.6" y="56.7">D4</text>
<text x="99.1" y="56.7">OP1</text>
<text x="99.1" y="59.3">OP2</text>
<text x="99.1" y="54.2">OP0</text>
<text x="151.7" y="55.5">R12</text>
<text x="152.4" y="58">1k</text>
<text x="192.3" y="54.2">~{DTR}</text>
<text x="192.3" y="56.7">~{DSR}</text>
<text x="192.3" y="59.3">~{DCD}</text>
<text x="212.6" y="54.2">USBDP</text>
<text x="213.3" y="59.3">~{RESET}</text>
<text x="261.4" y="55.5">D+</text>
<text x="69.6" y="64.4">D7</text>
<text x="69.6" y="61.8">D6</text>
<text x="99.1" y="61.8">OP3</text>
<text x="99.1" y="64.4">OP4</text>
<text x="151.7" y="60.6">R13</text>
<text x="152.4" y="63.1">1k</text>
<text x="163.4" y="65.4">D4</text>
<text x="166" y="61.6" transform="rotate(-90 166 61.6)">220</text>
<text x="171" y="61.6" transform="rotate(-90 171 61.6)">R16</text>
<text x="171" y="65.6">D6</text>
<text x="173.6" y="61.6" transform="rotate(-90 173.6 61.6)">220</text>
<text x="178.7" y="61.6" transform="rotate(-90 178.7 61.6)">R18</text>
<text x="192.3" y="61.8">~{RI}</text>
<text x="236.4" y="63.1">47pF</text>
<text x="238.6" y="60.6">C8</text>
<text x="251.5" y="60.6">C10</text>
<text x="251.5" y="63.1">47pF</text>
<text x="69.6" y="69.4">RS1</text>
<text x="69.6" y="72">RS2</text>
<text x="99.1" y="66.9">OP5</text>
<text x="99.1" y="72">OP7</text>
<text x="99.1" y="69.4">OP6</text>
<text x="151.7" y="72">R15</text>
<text x="151.7" y="66.9">R14</text>
<text x="152.4" y="69.4">1k</text>
<text x="164" y="67.7">IN</text>
<text x="169.9" y="67.9">OUT</text>
<text x="192.3" y="72">CBUS2</text>
<text x="192.3" y="69.4">CBUS1</text>
<text x="192.3" y="66.9">CBUS0</text>
<text x="241.9" y="68.8">GND GND</text>
<text x="271.4" y="68.8" transform="rotate(-90 271.4 68.8)">GND</text>
<text x="279" y="68.8" transform="rotate(-90 279 68.8)">SHIELD</text>
<text x="69.6" y="74.5">RS3</text>
<text x="69.6" y="77.1">RS4</text>
<text x="99.8" y="77.1">IP0</text>
<text x="146" y="77.1">Harvatek</text>
<text x="152.4" y="74.5">1k</text>
<text x="155.4" y="77.1">HV-32312</text>
<text x="192.3" y="74.5">CBUS3</text>
<text x="204.1" y="77" transform="rotate(-90 204.1 77)">GND</text>
<text x="209.1" y="77" transform="rotate(-90 209.1 77)">GND</text>
<text x="69.6" y="82.1">CS</text>
<text x="99.8" y="82.1">IP2</text>
<text x="99.8" y="79.6">IP1</text>
<text x="141.1" y="82.1">TP6</text>
<text x="141.4" y="78.1">D3</text>
<text x="146.1" y="82.1">IP2</text>
<text x="272.3" y="80.9">GND</text>
<text x="69.6" y="89.8">RESET</text>
<text x="69.6" y="87.2">IACK</text>
<text x="69.6" y="84.7">R/W</text>
<text x="99.8" y="84.7">IP3</text>
<text x="99.8" y="89.8">IP5</text>
<text x="99.8" y="87.2">IP4</text>
<text x="142.2" y="85.7">SW2A</text>
<text x="152" y="84.1">+5V</text>
<text x="154.7" y="88.2">E-Switch</text>
<text x="164.7" y="88.2">TL2243</text>
<text x="203.8" y="89.1">GND</text>
<text x="69.6" y="94.8">DTACK</text>
<text x="117.4" y="93.6">IP3</text>
<text x="121.4" y="93.6">TP5</text>
<text x="142.1" y="92">SW2B</text>
<text x="154.7" y="94.6">E-Switch</text>
<text x="164.7" y="94.6">TL2243</text>
<text x="69.6" y="97.4">IRQ</text>
<text x="87.2" y="99.3" transform="rotate(-90 87.2 99.3)">GND</text>
<text x="127.9" y="100.9" transform="rotate(-90 127.9 100.9)">10k</text>
<text x="132.9" y="101" transform="rotate(-90 132.9 101)">R10</text>
<text x="135.5" y="100.9" transform="rotate(-90 135.5 100.9)">10k</text>
<text x="140.6" y="101" transform="rotate(-90 140.6 101)">R11</text>
<text x="206.6" y="99.3">+5V</text>
<text x="233.5" y="101.5">0.1uF</text>
<text x="234.9" y="99.2">C7</text>
<text x="267.9" y="99.9">USB2</text>
<text x="260.9" y="102.5">USB_C_Plug_USB2.0</text>
<text x="261.4" y="107.5">VBUS</text>
<text x="84.5" y="109.4">GND</text>
<text x="131.4" y="108.1">GND</text>
<text x="191.3" y="108.6">FT231XS</text>
<text x="192.3" y="113.9">TXD</text>
<text x="209.1" y="113.6" transform="rotate(-90 209.1 113.6)">VCC</text>
<text x="211.9" y="113.9">3V3OUT</text>
<text x="215.7" y="108.6">U10</text>
<text x="238.1" y="110.7">GND</text>
<text x="261.4" y="112.6">CC</text>
<text x="192.3" y="119">~{RTS}</text>
<text x="192.3" y="116.4">RXD</text>
<text x="204.1" y="115.5" transform="rotate(-90 204.1 115.5)">VCCIO</text>
<text x="261.4" y="115.2">VCONN</text>
<text x="192.3" y="124.1">~{DTR}</text>
<text x="192.3" y="121.5">~{CTS}</text>
<text x="212.5" y="121.5">USBDM</text>
<text x="212.6" y="124.1">USBDP</text>
<text x="232.3" y="122.8">68</text>
<text x="232.4" y="120.2">68</text>
<text x="239.9" y="122.8">R23</text>
<text x="240" y="120.2">R22</text>
<text x="261.4" y="125.3">D+</text>
<text x="261.4" y="120.2">D-</text>
<text x="73" y="130.4">USB</text>
<text x="76.9" y="127.9">JP4</text>
<text x="78" y="130.4">POWER</text>
<text x="85.6" y="129.1">+5V</text>
<text x="166" y="131.5" transform="rotate(-90 166 131.5)">220</text>
<text x="171" y="131.5" transform="rotate(-90 171 131.5)">R17</text>
<text x="173.6" y="131.5" transform="rotate(-90 173.6 131.5)">220</text>
<text x="178.7" y="131.5" transform="rotate(-90 178.7 131.5)">R19</text>
<text x="192.3" y="131.7">~{RI}</text>
<text x="192.3" y="126.6">~{DSR}</text>
<text x="192.3" y="129.1">~{DCD}</text>
<text x="213.3" y="129.1">~{RESET}</text>
<text x="238.6" y="130.4">C9</text>
<text x="251.5" y="130.4">C11</text>
<text x="163.4" y="135.5">D5</text>
<text x="169.9" y="137.8">OUT</text>
<text x="171" y="135.2">D7</text>
<text x="192.3" y="136.8">CBUS0</text>
<text x="236.4" y="132.9">47pF</text>
<text x="251.5" y="132.9">47pF</text>
<text x="51.3" y="140.6">MI0805K601R-10</text>
<text x="66.1" y="138">L1</text>
<text x="164" y="138">IN</text>
<text x="192.3" y="141.8">CBUS2</text>
<text x="192.3" y="139.3">CBUS1</text>
<text x="241.9" y="138.6">GND GND</text>
<text x="271.4" y="138.7" transform="rotate(-90 271.4 138.7)">GND</text>
<text x="279" y="138.7" transform="rotate(-90 279 138.7)">SHIELD</text>
<text x="192.3" y="144.4">CBUS3</text>
<text x="204.1" y="146.8" transform="rotate(-90 204.1 146.8)">GND</text>
<text x="209.1" y="146.8" transform="rotate(-90 209.1 146.8)">GND</text>
<text x="79.5" y="151.4">J4</text>
<text x="79.5" y="153.7">Serial1</text>
<text x="272.3" y="150.7">GND</text>
<text x="203.8" y="158.9">GND</text>
<text x="69.2" y="162.7">GND</text>
<text x="79.7" y="177.1">J5</text>
<text x="79.7" y="174.9">Serial2</text>
<text x="69.2" y="185.6">GND</text>
</g>
<g font-size="1.8" fill="#000084">
<text x="24" y="35.2">LA[0..31]</text>
<text x="26.4" y="30.2">LD[0..31]</text>
</g>
<g font-size="1.8" fill="#a90000">
<text x="86.1" y="33.7" transform="rotate(-90 86.1 33.7)">44</text>
<text x="63.5" y="37.8">36</text>
<text x="63.5" y="40.4">37</text>
<text x="106.6" y="37.8">33</text>
<text x="106.6" y="40.4">35</text>
<text x="202.9" y="38.2" transform="rotate(-90 202.9 38.2)">3</text>
<text x="208" y="38.8" transform="rotate(-90 208 38.8)">15</text>
<text x="256.6" y="36.6">A4</text>
<text x="256.6" y="41.7">A5</text>
<text x="63.5" y="45.5">28</text>
<text x="106.6" y="45.5">13</text>
<text x="188.6" y="42.9">20</text>
<text x="189.2" y="45.5">4</text>
<text x="220.3" y="42.9">13</text>
<text x="256.5" y="44.2">B5</text>
<text x="63.5" y="48">18</text>
<text x="63.5" y="53.1">19</text>
<text x="63.5" y="50.5">27</text>
<text x="106.6" y="48">11</text>
<text x="106.6" y="53.1">32</text>
<text x="189.2" y="53.1">1</text>
<text x="189.2" y="48">2</text>
<text x="189.2" y="50.5">9</text>
<text x="220.3" y="53.1">11</text>
<text x="220.3" y="50.5">12</text>
<text x="256.6" y="49.3">A7</text>
<text x="63.5" y="58.2">20</text>
<text x="63.5" y="55.6">26</text>
<text x="106.6" y="55.6">14</text>
<text x="106.6" y="58.2">31</text>
<text x="135.8" y="56.9">4</text>
<text x="147.6" y="56.9">3</text>
<text x="189.2" y="55.6">7</text>
<text x="189.2" y="58.2">8</text>
<text x="220.3" y="58.2">14</text>
<text x="256.6" y="54.4">A6</text>
<text x="63.5" y="63.2">21</text>
<text x="63.5" y="60.7">25</text>
<text x="106.6" y="60.7">15</text>
<text x="106.6" y="65.8">16</text>
<text x="106.6" y="63.2">30</text>
<text x="135.8" y="62">2</text>
<text x="147.6" y="62">1</text>
<text x="188.6" y="65.8">18</text>
<text x="189.2" y="60.7">5</text>
<text x="64.1" y="68.3">2</text>
<text x="64.1" y="70.9">4</text>
<text x="106.6" y="70.9">17</text>
<text x="106.6" y="68.3">29</text>
<text x="135.8" y="68.3">4</text>
<text x="147.6" y="68.3">3</text>
<text x="188.6" y="70.9">10</text>
<text x="188.6" y="68.3">17</text>
<text x="64.1" y="73.4">6</text>
<text x="64.1" y="75.9">7</text>
<text x="107.2" y="75.9">8</text>
<text x="135.8" y="73.4">2</text>
<text x="147.6" y="73.4">1</text>
<text x="188.6" y="73.4">19</text>
<text x="270.3" y="73.6" transform="rotate(-90 270.3 73.6)">A1</text>
<text x="277.9" y="73.7" transform="rotate(-90 277.9 73.7)">S1</text>
<text x="63.5" y="81">39</text>
<text x="64.1" y="83.6">9</text>
<text x="106.6" y="81">40</text>
<text x="107.2" y="83.6">3</text>
<text x="107.2" y="78.5">5</text>
<text x="202.9" y="80.7" transform="rotate(-90 202.9 80.7)">16</text>
<text x="208" y="80.1" transform="rotate(-90 208 80.1)">6</text>
<text x="63.5" y="88.6">38</text>
<text x="63.5" y="86.1">41</text>
<text x="106.6" y="88.6">42</text>
<text x="106.6" y="86.1">43</text>
<text x="140.3" y="88.6">1</text>
<text x="147.9" y="88.6">2</text>
<text x="63.5" y="93.7">10</text>
<text x="140.3" y="95">3</text>
<text x="147.9" y="95">4</text>
<text x="63.5" y="96.3">24</text>
<text x="86.1" y="103.5" transform="rotate(-90 86.1 103.5)">22</text>
<text x="256.6" y="106.4">A4</text>
<text x="188.6" y="112.8">20</text>
<text x="202.9" y="108" transform="rotate(-90 202.9 108)">3</text>
<text x="208" y="108.6" transform="rotate(-90 208 108.6)">15</text>
<text x="220.3" y="112.8">13</text>
<text x="256.6" y="111.5">A5</text>
<text x="189.2" y="117.9">2</text>
<text x="189.2" y="115.3">4</text>
<text x="256.5" y="114">B5</text>
<text x="256.6" y="119.1">A7</text>
<text x="189.2" y="122.9">1</text>
<text x="189.2" y="125.5">7</text>
<text x="189.2" y="120.4">9</text>
<text x="220.3" y="122.9">11</text>
<text x="220.3" y="120.4">12</text>
<text x="256.6" y="124.2">A6</text>
<text x="189.2" y="130.6">5</text>
<text x="189.2" y="128">8</text>
<text x="220.3" y="128">14</text>
<text x="74.2" y="133.1">2</text>
<text x="81.8" y="133.1">1</text>
<text x="188.6" y="135.6">18</text>
<text x="188.6" y="140.7">10</text>
<text x="188.6" y="138.2">17</text>
<text x="188.6" y="143.3">19</text>
<text x="270.3" y="143.5" transform="rotate(-90 270.3 143.5)">A1</text>
<text x="277.9" y="143.6" transform="rotate(-90 277.9 143.6)">S1</text>
<text x="74.9" y="144.5">1</text>
<text x="74.9" y="147.1">2</text>
<text x="74.9" y="149.6">3</text>
<text x="208" y="149.9" transform="rotate(-90 208 149.9)">6</text>
<text x="74.9" y="152.1">4</text>
<text x="74.9" y="154.7">5</text>
<text x="202.9" y="150.5" transform="rotate(-90 202.9 150.5)">16</text>
<text x="74.9" y="157.2">6</text>
<text x="74.9" y="167.4">1</text>
<text x="74.9" y="169.9">2</text>
<text x="74.9" y="172.5">3</text>
<text x="74.9" y="175">4</text>
<text x="74.9" y="177.5">5</text>
<text x="74.9" y="180.1">6</text>
</g>
<g font-size="1.8" fill="#0f0f0f">
<text x="40.6" y="45.4">LD24</text>
<text x="40.6" y="47.9">LD25</text>
<text x="40.6" y="50.5">LD26</text>
<text x="40.6" y="53">LD27</text>
<text x="40.6" y="55.5">LD28</text>
<text x="40.6" y="58.1">LD29</text>
<text x="40.6" y="60.6">LD30</text>
<text x="40.6" y="63.2">LD31</text>
<text x="36.8" y="70.8">LA2</text>
<text x="36.8" y="68.2">LA1</text>
<text x="36.8" y="73.3">LA3</text>
<text x="36.8" y="75.9">LA4</text>
</g>
<g font-size="1.8" fill="#484848">
<text x="254.7" y="47.9">USB</text>
<text x="228" y="49.1">USB</text>
<text x="228" y="56.7">USB</text>
<text x="249.3" y="58">USB</text>
<text x="228" y="119">USB</text>
<text x="249.3" y="117.7">USB</text>
<text x="228" y="126.6">USB</text>
<text x="249.3" y="127.9">USB</text>
</g>
<text font-size="1.8" fill="#0000c2" x="78.6" y="139.3">@ 100MHz</text>
</svg>
